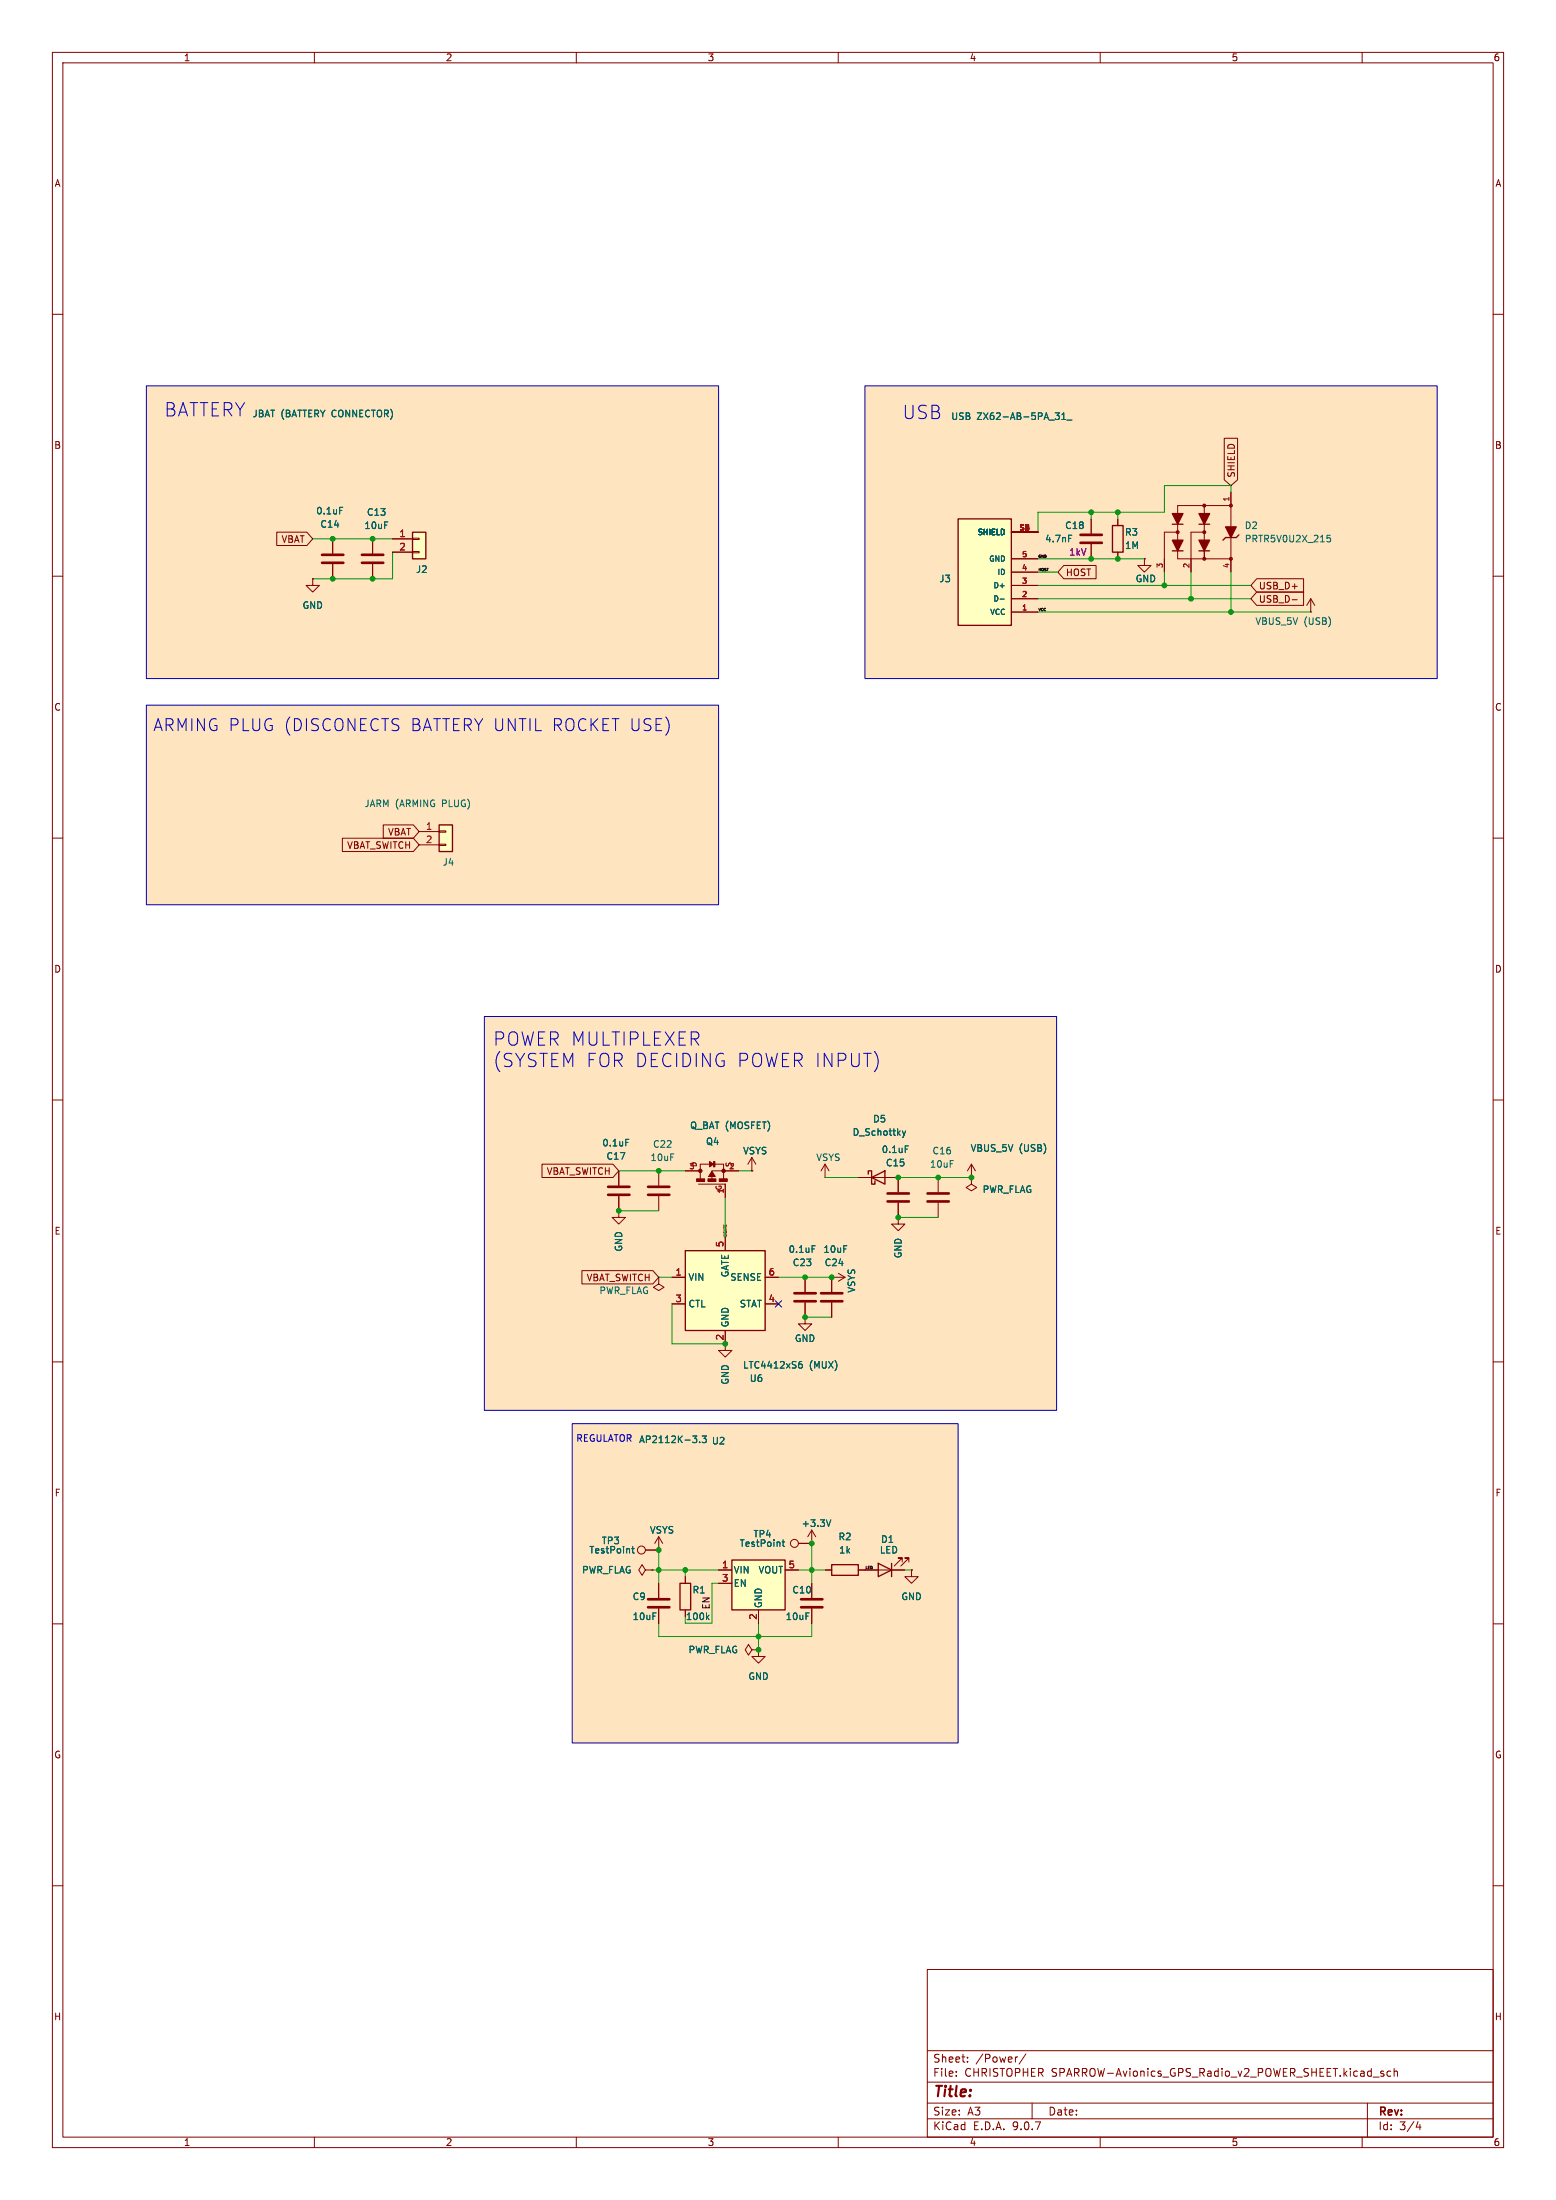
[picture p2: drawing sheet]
<svg xmlns="http://www.w3.org/2000/svg" width="297mm" height="420mm" viewBox="0 0 297 420" stroke-linecap="round" stroke-linejoin="round" font-family="sans-serif">
<g fill="none" stroke="#840000" stroke-width=".19">
<path d="M10 10h277v400h-277zM12 12h273v396h-273zM60 10v2M110 10v2M160 10v2M210 10v2M260 10v2M10 60h2M285 60h2M10 110h2M285 110h2M10 160h2"/>
<path d="M285 160h2M10 210h2M285 210h2M10 260h2M285 260h2M10 310h2M285 310h2M10 360h2M177 376h108v32h-108zM285 360h2M177 397.5h108M177 391.5h108"/>
<path d="M182.5 396.2v.2M182.5 395.4v.2M184.7 393.5v.2M184.7 392.7v.2M194.2 392.7h-.2M195.8 392.1l-1.3 1.9M262.1 396.5h1.1M264.1 395.4h-.4l-.2 .2 .1 .2 .5 .1v.4h-.6M265.5 395.4h-.5l-.3 .3 .2 .6h.6M266.1 395.5l.2-.1h.4v1M266.1 394.9v1.5M60 408v2"/>
<path d="M110 408v2M160 408v2M177 404.5h108M177 401.5h108M197 401.5v3M210 408v2M260 408v2M261 401.5v6.5M270.7 405l-.4 1.1h.9M271 405.6v1"/>
</g>
<g fill="#ffe5bf">
<path d="M27.9 73.7h109.3v55.8h-109.3z"/>
<path d="M27.9 134.6h109.3v38.1h-109.3z"/>
<path d="M109.2 271.8h73.7v60.9h-73.7z"/>
<path d="M92.5 194.1h109.2v75.1h-109.2z"/>
<path d="M165.1 73.7h109.2v55.8h-109.2z"/>
</g>
<g fill="none" stroke="#840000" stroke-width=".19">
<path d="M218.4 106.7v1.3h1.3l-1.3 1.2-1.2-1.2h1.2M218.4 106.7h.1M143.5 223.5h.1M143.5 221l-.8 1.3M143.5 221l.8 1.3M143.5 221v2.5M185.4 224.8v1.3l1 .6-1 .6-1-.6 1-.6M185.4 224.8h.1M123.2 295.9h2.5"/>
<circle cx="122.4" cy="295.9" r=".76"/>
</g>
<path d="M120.6 295.6h.5M120.8 295.2v1.1l.3 .2" fill="none" stroke="#006464" stroke-width=".19"/>
<path d="M130.8 238.8h15.2v15.2h-15.2z" fill="#ffffc2"/>
<path d="M212.3 100.3h2.1v5.1h-2.1zM130.8 238.8h15.2v15.2h-15.2zM167.6 298.5l2.6 1.2-2.6 1.3zM170.2 298.5v2.5M129.8 302.3h2v5h-2z" fill="none" stroke="#840000" stroke-width=".25"/>
<g fill="none" stroke="#840000" stroke-width=".19">
<path d="M213.4 99.1v1.2M213.4 105.4v1.3M118.1 231.1v1.3h1.3l-1.3 1.3-1.3-1.3h1.3M118.1 231.1h.1M118.1 223.5v2.8M118.1 228.3v2.8M125.7 223.5v2.8M125.7 228.3v2.8M130.8 223.5h2.9M133.3 226.1h5.1v2.5M133.7 225.1v-2.8h4.4v3.1M135.9 224.6v.8"/>
<path d="M135.9 223.5h5.1M138.4 236.2v2.6M157.5 224.8h.1M157.5 222.3l-.8 1.2M157.5 222.3l.7 1.2M157.5 222.3v2.5M171.4 232.4v1.3h1.3l-1.3 1.3-1.2-1.3h1.2M171.4 232.4h.1M179.1 224.8v2.8M179.1 229.6v2.8M185.4 224.8h.1M185.4 222.3l-.7 1.2"/>
<path d="M185.4 222.3l.8 1.2M185.4 222.3v2.5M125.7 243.8v1.3l1 .6-1 .7-1-.7 1-.6M125.7 243.8h.1M128.3 243.8h2.5M128.3 248.9h2.5M138.4 254v3.8h1.3l-1.3 1.3-1.2-1.3h1.2M146 243.8h2.6M146 248.9h2.6M153.7 251.5v1.2h1.2l-1.2 1.3-1.3-1.3h1.3M153.7 251.5h.1M153.7 243.8v2.8"/>
<path d="M153.7 248.7v2.8M158.7 243.8v2.8M158.7 248.7v2.8M123.2 299.7l-.6-1-.7 1 .7 1 .6-1h1.3M124.5 299.7h.1M152.4 294.6h2.5M154.9 294.6h.1M154.9 292.1v2.5M154.9 292.1l-.7 1.3M154.9 292.1l.8 1.3M165.1 299.7h7.6M172.2 298.2v-.8h-.8h.8l-1.5 1.6"/>
<path d="M173.5 298.2v-.8h-.8h.8l-1.5 1.6M125.7 302.3v2.8M125.7 307.1v2.8M130.8 301v1.3M130.8 307.3v1.3M143.5 315l-.6-1.1-.7 1.1 .7 1 .6-1h1.3M144.8 315h.1M154.9 302.3v2.8M154.9 307.1v2.8"/>
<circle cx="151.6" cy="294.6" r=".76"/>
</g>
<path d="M119.4 217.5h.7M155 237.8h.6M153 259.9l-.4 .1M152.5 260.5l.4-.1 .3 .2-.2 .5h-.5M149.3 294.4h.5M149.5 293.9v1.1l.3 .2M158.6 290.1l-.4 1.3M135 308.7l.3 .5M135.3 308.3l-.4 .5" fill="none" stroke="#006464" stroke-width=".19"/>
<g fill="none" stroke="#840000" stroke-width=".51">
<path d="M116.1 226.6h4M116.1 228.1h4M123.7 226.6h4.1M123.7 228.1h4.1M177 227.8h4.1M177 229.4h4.1M151.6 248.4h4.1M151.6 246.9h4.1M156.7 248.4h4.1M156.7 246.9h4.1M123.7 305.3h4.1M123.7 306.8h4.1"/>
<path d="M152.9 305.3h4.1M152.9 306.8h4.1"/>
</g>
<g fill="#840000" stroke="#840000" stroke-width=".19">
<path d="M137.3 225h1.5v.6h-1.5z"/>
<path d="M133 225h1.5v.6h-1.5z"/>
<path d="M135.1 225h1.6v.6h-1.6z"/>
<path d="M135.9 223.6l.6 1h-1.2z"/>
<path d="M136.2 221.7h.3v1.1h-.3z"/>
<path d="M135.4 221.7l.8 .6-.8 .5z"/>
<circle cx="133.7" cy="223.5" r=".33"/>
<circle cx="138.1" cy="223.5" r=".33"/>
</g>
<path d="M182.9 99.1h10.1v20.3h-10.1z" fill="#ffffc2"/>
<g fill="none" stroke="#840000" stroke-width=".25">
<path d="M182.9 99.1h10.1v20.3h-10.1zM223.8 105.2h2M223.8 100.1h2M228.9 105.2h2M228.9 100.1h2M229.9 105.2v1.5M236.5 102.1l-.5 .5h-2.1l-.5 .5M165.7 224.2v-.7h.7v2.6h.6v-.7M166.4 224.8l2.5-1.3v2.6zM158.7 298.7h5.1v2h-5.1z"/>
<circle cx="229.9" cy="96.5" r=".25"/>
<circle cx="234.9" cy="96.5" r=".25"/>
<circle cx="224.8" cy="101.6" r=".25"/>
<circle cx="229.9" cy="106.7" r=".25"/>
<circle cx="229.9" cy="101.6" r=".25"/>
<circle cx="234.9" cy="106.7" r=".25"/>
</g>
<g fill="none" stroke="#840000" stroke-width=".19">
<path d="M208.3 99.1v2.8M229.9 96.5v1.5M234.9 94v6.6M234.9 96.5h-10.1v1.5M59.7 110.5v1.3h1.3l-1.3 1.2-1.3-1.2h1.3M59.7 110.5h.1M63.5 102.9v2.8M63.5 107.7v2.8M71.1 102.9v2.8M71.1 107.7v2.8M193 116.8h5.1M193 114.3h5.1"/>
<path d="M193 111.8h5.1M193 109.2h5.1M193 106.7h5.1M193 101.6h5.1M208.3 103.9v2.8M224.8 105.2v1.5h10.1M224.8 101.6h-2.6v7.6M224.8 100.1v3M229.9 101.6h-2.6v7.6M229.9 100.1v3M234.9 102.6v6.6M250.2 116.8h.1"/>
<path d="M250.2 114.3l-.8 1.3M250.2 114.3l.8 1.3M250.2 114.3v2.5M163.8 224.8h7.6v2.8M171.4 229.6v2.8M158.7 243.8h.1M158.7 243.8h2.6M160 243.1l1.3 .7M161.3 243.8l-1.3 .8M157.5 299.7h1.2M163.8 299.7h1.3"/>
</g>
<g fill="none" stroke="#006464" stroke-width=".19">
<path d="M201.4 78.8h.8l-.4 .5M202.1 79.4l.1 .1-.1 .5M202.7 79.2l.3-.4v1.3M64.8 96.8h.6M202.7 80.1h.7M203.6 80.2h1M190.9 114.4h.8M204 102.2h.6M253.3 102.2h.6M253.3 102.7h.4l.3 .2-.1 .5h-.6M172.2 215.9l.4 .8M172.6 216.7l-.4 .5"/>
<path d="M172.8 218.8h.6M172.9 215.9l-.3 .8"/>
</g>
<path d="M61.5 107.4h4M61.5 105.9h4M69.1 107.4h4.1M69.1 105.9h4.1M206.2 102.1h4.1M206.2 103.6h4.1M169.4 229.4h4.1M169.4 227.8h4.1" fill="none" stroke="#840000" stroke-width=".51"/>
<g fill="#840000" stroke="#840000" stroke-width=".25">
<path d="M233.9 100.6h2.1l-1.1 2z"/>
<path d="M228.9 103.1h2l-1 2.1z"/>
<path d="M228.9 98h2l-1 2.1z"/>
<path d="M223.8 103.1h2l-1 2.1z"/>
<path d="M223.8 98h2l-1 2.1z"/>
</g>
<path d="M78.7 101.6h2.6v5.1h-2.6z" fill="#ffffc2"/>
<path d="M78.7 101.6h2.6v5.1h-2.6z" fill="none" stroke="#840000" stroke-width=".25"/>
<path d="M74.9 102.9h3.8M74.9 105.4h3.8M78.7 102.7h1.3v.3h-1.3zM78.7 105.3h1.3v.2h-1.3zM174 299.7v1.3h1.3l-1.3 1.3-1.3-1.3h1.3M174 299.7h.1M144.8 315v1.2h1.2l-1.2 1.3-1.3-1.3h1.3M144.8 315h.1" fill="none" stroke="#840000" stroke-width=".19"/>
<path d="M83.8 157.5h2.6v5.1h-2.6z" fill="#ffffc2"/>
<path d="M83.8 157.5h2.6v5.1h-2.6z" fill="none" stroke="#840000" stroke-width=".25"/>
<path d="M80 158.8h3.8M83.8 158.6h1.3v.3h-1.3zM80 161.3h3.8M83.8 161.2h1.3v.2h-1.3z" fill="none" stroke="#840000" stroke-width=".19"/>
<path d="M139.7 297.8h10.2v9.5h-10.2z" fill="#ffffc2"/>
<path d="M139.7 297.8h10.2v9.5h-10.2z" fill="none" stroke="#840000" stroke-width=".25"/>
<g fill="none" stroke="#840000" stroke-width=".19">
<path d="M208.3 99.1v2.8M213.4 99.1v1.2M233.7 83.7h2.5v7.9l-1.3 1.1-1.2-1.1zM52.8 101.6h5.8l1.1 1.3-1.1 1.2h-5.8zM59.7 110.5h.1M63.5 102.9v2.8M63.5 107.7v2.8M71.1 102.9v2.8M71.1 107.7v2.8M74.9 102.9h3.8M74.9 105.4h3.8M193 116.8h5.1"/>
<path d="M193 114.3h5.1M193 111.8h5.1M193 109.2h5.1M193 106.7h5.1M193 101.6h5.1M203 107.9h6.2v2.6h-6.2l-1.1-1.3zM208.3 103.9v2.8M213.4 105.4v1.3M218.4 106.7h.1M239.9 113h8.9v2.6h-8.9l-1.1-1.3zM239.9 110.5h8.9v2.5h-8.9l-1.1-1.2zM246.6 114.5h1"/>
<path d="M73.1 157.5h5.8l1.1 1.3-1.1 1.2h-5.8zM65.3 160h13.6l1.1 1.3-1.1 1.3h-13.6zM103.4 222.2h13.6l1.1 1.3-1.1 1.3h-13.6zM118.1 231.1h.1M118.1 223.5v2.8M118.1 228.3v2.8M130.8 223.5h2.5M138.4 226.1v2.5M138.4 236.2v2.6M138.4 223.5h2.6M143.5 223.5h.1M163.8 224.8h2.6"/>
<path d="M168.9 224.8h2.5v2.8M171.4 232.4h.1M171.4 229.6v2.8M185.4 224.8h.1M111.1 242.6h13.5l1.1 1.2-1.1 1.3h-13.5zM128.3 243.8h2.5M128.3 248.9h2.5M138.4 254v2.5M146 243.8h2.6M146 248.9h2.6M153.7 251.5h.1M153.7 243.8v2.8"/>
<path d="M153.7 248.7v2.8M158.7 243.8h.1M158.7 243.8v2.8M158.7 248.7v2.8M123.2 295.9h2.5M124.5 299.7h.1M125.7 295.9h.1M125.7 293.4l-.7 1.2M125.7 293.4l.8 1.2M125.7 293.4v2.5M137.2 299.7h2.5M149.9 299.7h2.5"/>
<path d="M152.4 294.6h2.5M154.9 294.6h.1M157.5 299.7h1.2M163.8 299.7h3.8M170.2 299.7h2.5M174 299.7h.1M125.7 302.3v2.8M125.7 307.1v2.8M130.8 301v1.3M130.8 307.3v1.3M137.2 302.3h2.5M144.8 315h.1"/>
<path d="M144.8 307.3v2.6M154.9 302.3v2.8M154.9 307.1v2.8"/>
</g>
<g fill="none" stroke="#006464" stroke-width=".19">
<path d="M201.4 78.8h.8l-.4 .5M202.1 79.4l.1 .1-.1 .5M202.7 79.2l.3-.4v1.3M64.8 96.8h.6M202.7 80.1h.7M203.6 80.2h1M190.9 114.4h.8M204 102.2h.6M119.4 217.5h.7M172.2 215.9l.4 .8M172.6 216.7l-.4 .5M172.8 218.8h.6"/>
<path d="M172.9 215.9l-.3 .8M155 237.8h.6M153 259.9l-.4 .1M132.2 274.1h.8l-.4 .5M132.9 274.7v.6M133.5 275.3v.1M134 274.1h.8l-.4 .5 .4 .1v.6l-.2 .1-.6-.1M152.5 260.5l.4-.1 .3 .2-.2 .5h-.5M120.6 295.6h.5M120.8 295.2v1.1l.3 .2M149.3 294.4h.5M149.5 293.9v1.1l.3 .2"/>
<path d="M158.6 290.1l-.4 1.3M135 308.7l.3 .5M135.3 308.3l-.4 .5"/>
</g>
<path d="M138.2 235.7h.5v.3l-.3 .2-.2-.2z" fill="none" stroke="#725600" stroke-width=".19"/>
<g fill="none" stroke="#009600" stroke-width=".19">
<path d="M208.3 97.8v1.3M213.4 97.8v1.3M234.9 94v-1.3h-12.7v5.1h-24.1v3.8M59.7 102.9h15.2M74.9 105.4v5.1h-15.2M198.1 106.7h20.3M198.1 116.8h52.1M198.1 114.3h40.7M198.1 109.2h3.8M198.1 111.8h40.7M222.2 109.2v2.6M227.3 109.2v5.1"/>
<path d="M234.9 109.2v7.6M118.1 223.5h12.7M118.1 231.1h7.6M138.4 228.6v7.6M141 223.5h2.5M157.5 224.8h6.3M171.4 224.8h14M171.4 232.4h7.7M125.7 243.8h2.6M128.3 248.9v7.6h10.1M148.6 243.8h10.1M153.7 251.5h5"/>
<path d="M124.5 299.7h12.7M125.7 295.9v6.4M130.8 299.7v1.3M152.4 299.7h5.1M154.9 294.6v7.7M172.7 299.7h1.3M125.7 309.9v2.5h29.2v-2.5M137.2 302.3h-1.3v7.6h-5.1M144.8 309.9v5.1"/>
</g>
<path d="M148 248.3l1.2 1.2M149.2 248.3l-1.2 1.2" fill="none" stroke="#000084" stroke-width=".19"/>
<path d="M27.9 73.7h109.3v55.8h-109.3zM165.1 73.7h109.2v55.8h-109.2zM27.9 134.6h109.3v38.1h-109.3zM92.5 194.1h109.2v75.1h-109.2zM109.2 271.8h73.7v60.9h-73.7z" fill="none" stroke="#0000c2" stroke-width=".19"/>
<g fill="#009600" stroke="#009600" stroke-width=".19">
<circle cx="208.3" cy="106.7" r=".46"/>
<circle cx="222.2" cy="111.8" r=".46"/>
<circle cx="213.4" cy="106.7" r=".46"/>
<circle cx="234.9" cy="116.8" r=".46"/>
<circle cx="227.3" cy="114.3" r=".46"/>
<circle cx="213.4" cy="97.8" r=".46"/>
<circle cx="138.4" cy="256.5" r=".46"/>
<circle cx="125.7" cy="223.5" r=".46"/>
<circle cx="153.7" cy="243.8" r=".46"/>
<circle cx="153.7" cy="251.5" r=".46"/>
<circle cx="144.8" cy="315" r=".46"/>
<circle cx="130.8" cy="299.7" r=".46"/>
<circle cx="144.8" cy="312.4" r=".46"/>
<circle cx="154.9" cy="294.6" r=".46"/>
<circle cx="154.9" cy="299.7" r=".46"/>
<circle cx="208.3" cy="97.8" r=".46"/>
<circle cx="179.1" cy="224.8" r=".46"/>
<circle cx="185.4" cy="224.8" r=".46"/>
<circle cx="171.4" cy="224.8" r=".46"/>
<circle cx="171.4" cy="232.4" r=".46"/>
<circle cx="63.5" cy="102.9" r=".46"/>
<circle cx="63.5" cy="110.5" r=".46"/>
<circle cx="71.1" cy="102.9" r=".46"/>
<circle cx="71.1" cy="110.5" r=".46"/>
<circle cx="158.7" cy="243.8" r=".46"/>
<circle cx="118.1" cy="231.1" r=".46"/>
<circle cx="125.7" cy="295.9" r=".46"/>
<circle cx="125.7" cy="299.7" r=".46"/>
</g>
<text font-size="3.5" fill="#006464" x="31.3" y="79.7">BATTERY</text>
<g font-size="3.5" fill="#0000c2">
<text x="172.2" y="80.2">USB</text>
<text x="94" y="199.9">POWER MULTIPLEXER</text>
<text x="94" y="204">(SYSTEM FOR DECIDING POWER INPUT)</text>
</g>
<g font-size="3.2" fill="#0000c2">
<text x="29.2" y="139.8">ARMING PLUG (DISCONECTS</text>
<text x="78.3" y="139.8">BATTERY UNTIL ROCKET USE)</text>
</g>
<text font-size="2.8" fill="#840000" x="178" y="400.9">Title:</text>
<g font-size="2.1" fill="#840000">
<text x="178" y="394">Sheet:</text>
<text x="186.2" y="394">/Power/</text>
<text x="178" y="396.7">File:</text>
<text x="184.1" y="396.7">CHRISTOPHER SPARROW-Avionics_GPS_Radio_v2_POWER_SHEET.kicad_sch</text>
<text x="178" y="406.9">KiCad</text>
<text x="178" y="404.1">Size:</text>
<text x="184.7" y="404.1">A3</text>
<text x="185.7" y="406.9">E.D.A.</text>
<text x="193.3" y="406.9">9.0.7</text>
<text x="200" y="404.1">Date:</text>
<text x="263" y="404.3">Rev:</text>
<text x="263" y="406.9">Id:</text>
<text x="267.1" y="406.9">3/4</text>
</g>
<g font-size="1.8" fill="#840000">
<text x="35" y="11.9">1</text>
<text x="85" y="11.9">2</text>
<text x="135" y="11.9">3</text>
<text x="185" y="11.9">4</text>
<text x="235" y="11.9">5</text>
<text x="285" y="11.9">6</text>
<text x="10.3" y="35.9">A</text>
<text x="285.3" y="35.9">A</text>
<text x="10.3" y="85.9">B</text>
<text x="285.3" y="85.9">B</text>
<text x="235.9" y="91.3" transform="rotate(-90 235.9 91.3)">SHIELD</text>
<text x="53.6" y="103.8">VBAT</text>
<text x="203.4" y="110.2">HOST</text>
<text x="240.2" y="112.7">USB_D+</text>
<text x="240.2" y="115.3">USB_D-</text>
<text x="10.3" y="135.9">C</text>
<text x="285.3" y="135.9">C</text>
<text x="74" y="159.7">VBAT</text>
<text x="66.2" y="162.2">VBAT_SWITCH</text>
<text x="10.3" y="185.9">D</text>
<text x="285.3" y="185.9">D</text>
<text x="104.3" y="224.5">VBAT_SWITCH</text>
<text x="10.3" y="235.9">E</text>
<text x="285.3" y="235.9">E</text>
<text x="111.9" y="244.8">VBAT_SWITCH</text>
<text x="138.2" y="256" transform="rotate(-90 138.2 256)">2</text>
<text x="10.3" y="285.9">F</text>
<text x="285.3" y="285.9">F</text>
<text x="10.3" y="335.9">G</text>
<text x="285.3" y="335.9">G</text>
<text x="10.2" y="385.9">H</text>
<text x="285.2" y="385.9">H</text>
<text x="35" y="409.9">1</text>
<text x="85" y="409.9">2</text>
<text x="135" y="409.9">3</text>
<text x="185" y="409.9">4</text>
<text x="235" y="409.9">5</text>
<text x="285" y="409.9">6</text>
</g>
<g font-size="1.8" fill="#006464">
<text x="48.1" y="79.9">JBAT (BATTERY CONNECTOR)</text>
<text x="181.5" y="80.4">USB</text>
<text x="186.5" y="80.4">ZX62-AB-5PA_31_</text>
<text x="60.3" y="98.4">0.1uF</text>
<text x="61" y="100.9">C14</text>
<text x="69.5" y="101.2">10uF</text>
<text x="69.9" y="98.7">C13</text>
<text x="203.2" y="101.2">C18</text>
<text x="237.5" y="101.2">D2</text>
<text x="199.4" y="103.7">4.7nF</text>
<text x="214.6" y="102.5">R3</text>
<text x="214.6" y="105">1M</text>
<text x="237.5" y="103.7">PRTR5V0U2X_215</text>
<text x="79.3" y="109.6">J2</text>
<text x="179.2" y="111.4">J3</text>
<text x="216.7" y="111.4">GND</text>
<text x="57.7" y="116.4">GND</text>
<text x="239.5" y="119.5">VBUS_5V</text>
<text x="248.9" y="119.5">(USB)</text>
<text x="69.5" y="154.3">JARM (ARMING</text>
<text x="84.5" y="154.3">PLUG)</text>
<text x="84.4" y="165.5">J4</text>
<text x="131.6" y="215.7">Q_BAT (MOSFET)</text>
<text x="166.6" y="214.5">D5</text>
<text x="114.9" y="219">0.1uF</text>
<text x="115.7" y="221.6">C17</text>
<text x="124.1" y="221.8">10uF</text>
<text x="124.5" y="219.3">C22</text>
<text x="134.7" y="218.8">Q4</text>
<text x="141.7" y="220.6">VSYS</text>
<text x="155.7" y="221.8">VSYS</text>
<text x="162.7" y="217">D_Schottky</text>
<text x="168.2" y="220.3">0.1uF</text>
<text x="177.9" y="220.6">C16</text>
<text x="185.2" y="220.1">VBUS_5V</text>
<text x="194.5" y="220.1">(USB)</text>
<text x="169" y="222.9">C15</text>
<text x="177.4" y="223.1">10uF</text>
<text x="187.5" y="227.9">PWR_FLAG</text>
<text x="119" y="239" transform="rotate(-90 119 239)">GND</text>
<text x="150.4" y="239.4">0.1uF</text>
<text x="157.1" y="239.4">10uF</text>
<text x="131.3" y="244.7">VIN</text>
<text x="139.3" y="244.7">SENSE</text>
<text x="139.3" y="243.9" transform="rotate(-90 139.3 243.9)">GATE</text>
<text x="151.2" y="241.9">C23</text>
<text x="157.3" y="241.9">C24</text>
<text x="172.3" y="240.3" transform="rotate(-90 172.3 240.3)">GND</text>
<text x="114.3" y="247.2">PWR_FLAG</text>
<text x="131.3" y="249.8">CTL</text>
<text x="141.1" y="249.8">STAT</text>
<text x="163.4" y="246.9" transform="rotate(-90 163.4 246.9)">VSYS</text>
<text x="139.3" y="253.5" transform="rotate(-90 139.3 253.5)">GND</text>
<text x="151.6" y="256.4">GND</text>
<text x="141.7" y="261.5">LTC4412xS6</text>
<text x="154.5" y="261.5">(MUX)</text>
<text x="139.3" y="264.4" transform="rotate(-90 139.3 264.4)">GND</text>
<text x="143" y="264">U6</text>
<text x="121.9" y="275.7">AP2112K-3.3</text>
<text x="135.8" y="275.9">U2</text>
<text x="124" y="293">VSYS</text>
<text x="143.7" y="293.7">TP4</text>
<text x="152.9" y="291.7">+3.3V</text>
<text x="112.4" y="296.8">TestPoint</text>
<text x="114.8" y="295">TP3</text>
<text x="141.1" y="295.5">TestPoint</text>
<text x="159.9" y="294.2">R2</text>
<text x="160.1" y="296.8">1k</text>
<text x="167.8" y="296.8">LED</text>
<text x="168.1" y="294.7">D1</text>
<text x="111" y="300.6">PWR_FLAG</text>
<text x="120.7" y="305.7">C9</text>
<text x="132.1" y="304.4">R1</text>
<text x="140" y="300.6">VIN</text>
<text x="140" y="303.1">EN</text>
<text x="144.7" y="300.6">VOUT</text>
<text x="151.1" y="304.4">C10</text>
<text x="172" y="305.7">GND</text>
<text x="120.7" y="309.5">10uF</text>
<text x="130.8" y="309.5">100k</text>
<text x="145.6" y="307.1" transform="rotate(-90 145.6 307.1)">GND</text>
<text x="149.9" y="309.5">10uF</text>
<text x="131.3" y="315.8">PWR_FLAG</text>
<text x="142.7" y="320.9">GND</text>
</g>
<g font-size="1.8" fill="#a90000">
<text x="76.1" y="102.6">1</text>
<text x="76.1" y="105.2">2</text>
<text x="81.2" y="158.5">1</text>
<text x="81.2" y="161">2</text>
<text x="138.2" y="238.2" transform="rotate(-90 138.2 238.2)">5</text>
<text x="128.8" y="243.6">1</text>
<text x="146.6" y="243.6">6</text>
<text x="128.8" y="248.7">3</text>
<text x="146.6" y="248.7">4</text>
<text x="137.7" y="299.5">1</text>
<text x="150.4" y="299.5">5</text>
<text x="137.7" y="302">3</text>
<text x="144.5" y="309.3" transform="rotate(-90 144.5 309.3)">2</text>
</g>
<text font-size="1.8" fill="#840084" x="204" y="106.3">1kV</text>
<text font-size="1.8" fill="#0000c2" x="109.9" y="275.4">REGULATOR AP2112K-3.3</text>
<text font-size="1.8" fill="#0f0f0f" x="135.5" y="307.3" transform="rotate(-90 135.5 307.3)">EN</text>
<g font-size="1.4" fill="#a90000">
<text x="234.7" y="95.9" transform="rotate(-90 234.7 95.9)">1</text>
<text x="194.5" y="101.3">S1</text>
<text x="195.4" y="101.3">2</text>
<text x="195" y="106.4">5</text>
<text x="195" y="111.5">3</text>
<text x="195" y="109">4</text>
<text x="222" y="108.6" transform="rotate(-90 222 108.6)">3</text>
<text x="227.1" y="108.6" transform="rotate(-90 227.1 108.6)">2</text>
<text x="234.7" y="108.6" transform="rotate(-90 234.7 108.6)">4</text>
<text x="195" y="116.6">1</text>
<text x="195" y="114">2</text>
<text x="131.5" y="223.3">3</text>
<text x="138.2" y="227.9" transform="rotate(-90 138.2 227.9)">1</text>
<text x="139.1" y="223.3">2</text>
</g>
<g font-size="1.4" fill="#006464">
<text x="186.5" y="102.3">SHIELD</text>
<text x="188.7" y="107.4">GND</text>
<text x="189.5" y="112.5">D+</text>
<text x="190.3" y="110">ID</text>
<text x="188.9" y="117.6">VCC</text>
<text x="189.5" y="115">D-</text>
</g>
<g font-size="1.4" fill="#840000">
<text x="133.2" y="222.9" transform="rotate(-90 133.2 222.9)">D</text>
<text x="138.2" y="227.9" transform="rotate(-90 138.2 227.9)">1G</text>
<text x="139.9" y="222.9" transform="rotate(-90 139.9 222.9)">S</text>
</g>
<g font-size=".7" fill="#0f0f0f">
<text x="198.1" y="106.5">GND</text>
<text x="198.1" y="109.1">HOST</text>
<text x="198.1" y="116.7">VCC</text>
<text x="165.1" y="299.6">LED</text>
</g>
<text font-size=".7" fill="#725600" x="138.9" y="235.6" transform="rotate(-90 138.9 235.6)">GATE</text>
</svg>
